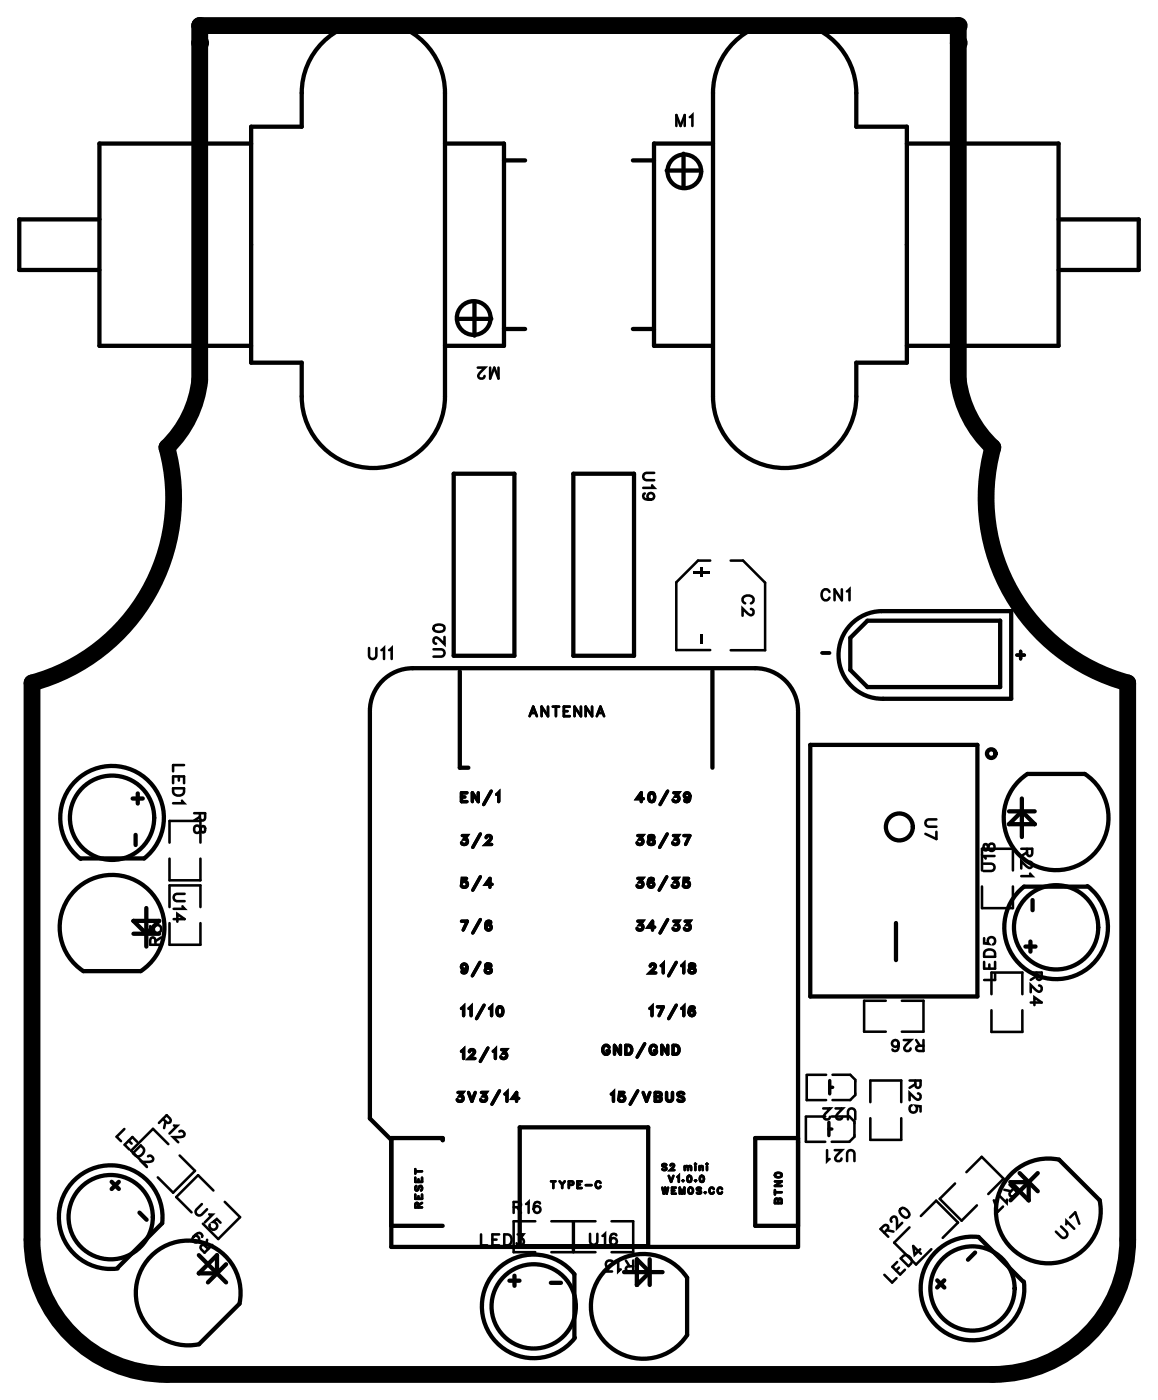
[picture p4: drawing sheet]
<svg xmlns="http://www.w3.org/2000/svg" width="69mm" height="83mm" viewBox="0 0 69 83" stroke-linecap="round" stroke-linejoin="round" font-family="sans-serif">
<path d="M11.8 1.5h45v21a6.6 6.6 0 0 0 2.1 4 11.4 11.4 0 0 0 8 14v33a8 8 0 0 1-8 8h-49a8 8 0 0 1-8-8v-33a11.4 11.4 0 0 0 8-14 6.5 6.5 0 0 0 1.9-4z" fill="none" stroke="#000" stroke-width="1"/>
<g fill="#000">
<path d="M41.6 33.7h.1v.5h-.1zM41.6 37.6h.1v.6h-.1zM41.2 33.9h.9v.1h-.9z"/>
<circle cx="11.8" cy="2.5" r=".5"/>
<circle cx="11.8" cy="1.5" r=".5"/>
<circle cx="56.8" cy="1.5" r=".5"/>
<circle cx="56.8" cy="2.5" r=".5"/>
</g>
<g fill="none" stroke="#000" stroke-width=".15">
<path d="M40.1 7.5v-.7l.3 .7 .2-.7v.7M40.9 6.9l.2-.1v.7M21.9 38.4v.5l.2 .2 .2-.1v-.6M22.6 38.6l.2-.2v.7M23.1 38.6l.1-.2v.7M25.7 38.5h.5l.2 .2-.1 .2-.6 .1M25.7 37.1a.32 .32 0 0 1 .4-.1 .32 .32 0 0 1 .2 .4 .32 .32 0 0 1-.4 .1 .32 .32 0 0 1-.2-.4zM26.4 37.8v.4l-.6-.4-.1 .3 .2 .1M28.3 21.8h.5l-.4 .5 .2 .2 .1-.2M29.1 21.8v.7l.2-.7 .3 .7v-.7M38.3 29.3h-.1a.32 .32 0 0 0 .2 .4 .32 .32 0 0 0 .4-.2 .2 .2 0 0 0-.2-.3 .2 .2 0 0 0-.2 .2 .2 .2 0 0 0 .2 .2M38.7 28.8l.1 .1h-.6"/>
<path d="M38.8 28.1h-.5l-.1 .1 .1 .3h.5M42.1 33.3h-.7l-1.3 1.2v4.1h2M43.3 33.3h.8l1.3 1.3v4h-2.1M44.2 35.8a.24 .24 0 0 1-.1-.3 .24 .24 0 0 1 .2-.2h.2a.24 .24 0 0 1 .2 .2 .24 .24 0 0 1-.2 .3M44.5 36.1l.2 .2-.1 .2-.5-.4v.4M49.2 35.1a.24 .24 0 0 0-.3-.1 .24 .24 0 0 0-.2 .2v.2a.24 .24 0 0 0 .2 .2 .24 .24 0 0 0 .3-.1M49.9 35v.6l-.4-.6v.6M50.2 35.1l.2-.1v.6M8.9 54.9v.4h.3a.23 .23 0 0 1 0-.4 .23 .23 0 0 1 .3 .1 .23 .23 0 0 1-.1 .3M9.2 56.1v-.4l-.2-.1-.1 .2v.3h.7M9.6 55.6l-.4 .2M10.1 50v-1.3h1.8v1.3"/>
<path d="M10.1 50.9v1.3h1.8v-1.3M10.1 53.8v-1.3h1.8v1.3M10.1 54.8v1.3h1.8v-1.3M10.3 46.8h.6v.2a.35 .35 0 0 1-.3 .2 .35 .35 0 0 1-.3-.2zM10.3 46.5v-.4h.6v.4M10.3 54.5h.7l-.5-.3v.5M10.6 46.1v.2M10.8 47.5l.1 .2h-.6M10.8 53.8l.2 .1h-.7M10.9 45.4h-.6v.4M11 53h-.5l-.2 .2 .1 .2 .6 .1M11.5 48.2h.7l-.1 .4h-.2v-.4"/>
<path d="M11.5 49a.27 .27 0 0 1 .4 .1 .27 .27 0 0 1 .1 .3h.1l.1-.1-.1-.3h-.1a.27 .27 0 0 1-.1 .3 .27 .27 0 0 1-.4 .1zM11.9 48.5l-.4 .2M31.4 42.5l.2-.6 .2 .6M31.5 42.3h.3M32.5 41.9v.6l-.4-.6v.6M32.8 41.9h.4M33 41.9v.6M33.5 42.2h.2M33.8 41.9h-.3v.6h.3M34.5 41.9v.6l-.4-.6v.6M35.1 41.9v.6l-.4-.6v.6M35.4 42.5l.2-.6 .2 .6"/>
<path d="M35.5 42.3h.3M52.5 59.4h-1.2v1.8h1.2M53.5 59.4h1.3v1.8h-1.3M55.5 48.6h-.4l-.2 .2 .1 .2h.5M55.5 49.4v.4l-.6-.3M58.3 51.6v-1.2h1.8v1.2M58.3 52.6v1.3h1.8v-1.3M58.3 51.2h.5l.2 .2-.1 .2-.6 .1M58.4 50.1v.3h.2a.27 .27 0 0 1 .1-.3 .27 .27 0 0 1 .3 0v.3a.27 .27 0 0 1-.3 0 .27 .27 0 0 1-.1-.3zM58.4 55.7v.3h.3a.23 .23 0 0 1 0-.3 .23 .23 0 0 1 .3 0 .23 .23 0 0 1-.1 .3M58.4 57.1v.4h.6v-.4M58.5 56.4l.1-.1 .3 .1 .1 .4h-.6z"/>
<path d="M58.7 57.2v.3M58.8 59v-1.3h1.9v1.3M58.8 59.9v1.3h1.9v-1.3M59 50.8h-.7l.2 .1M59 57.8v.3h-.6M60.6 50.4h.6v.2l-.1 .2-.1-.1-.1-.3M60.9 50.6l-.3 .2M61.1 51.1l.1 .1-.1 .3-.5-.4v.4M61.1 51.8l.1 .2h-.6M61.1 57.7h.7l-.1 .4h-.2v-.4M61.1 59.5h.7l-.4-.3v.4M61.5 57.9l-.4 .2"/>
<path d="M61.6 58.5l.2 .1-.1 .2-.6-.4v.5M7.4 67l-.5 .4 .3 .3M7.6 67.7l.2 .2M7.9 68.4l.5-.4 .1 .1a.35 .35 0 0 1-.1 .4 .35 .35 0 0 1-.4 .1zM8.1 67.7l-.2-.2-.5 .4 .3 .3M8.8 68.6h.2l.1 .2-.7 .1 .3 .3M9.7 66.4l.3 .2h.1v-.2l-.2-.2-.5 .4M9.8 66.5l-.1 .4M10 67.9l-.9-.9-1.3 1.3 .9 .9M10.3 66.8h.2l-.4 .5M10.6 67.1h.2l.1 .1v.2l-.6 .1 .3 .3M10.7 68.6l.9 .9-1.3 1.3-.9-.9"/>
<path d="M11.5 73.4a.2 .2 0 0 1 .3 0 .2 .2 0 0 1-.2 .3 .2 .2 0 0 1-.2-.2l.1-.1a.31 .31 0 0 1 .5-.2v.2M12 71.4l-.4 .5 .1 .2h.3l.3-.4M12.3 73.6l-.1 .3M12.4 72l.2 .1-.5 .4M12.6 73.9l-.5 .4-.2-.3 .2-.1 .3 .2M12.7 70.6l-.9-.9-1.3 1.3 .9 .9M13.1 72.5l-.2-.2-.3 .2a.23 .23 0 0 1 .3 .2 .23 .23 0 0 1-.3 .3 .23 .23 0 0 1-.2-.3M13.3 71.3l.9 .9-1.3 1.3-.9-.9M24.6 70.9v.2h.4v-.2M24.6 69.4v.2M24.6 69.9v.2h.4v-.2M24.6 69.5h.4"/>
<path d="M24.7 70.4v.2l.3-.2v.2M24.8 71.6v-.2h-.1l-.1 .2h.4M24.8 70v.1M24.8 71v.1M25 71.4l-.2 .1M28.5 73.2v.7h.4M29.2 73.5h.3M29.6 73.2h-.4v.7h.4M29.9 73.2h.2a.35 .35 0 0 1 .3 .4 .35 .35 0 0 1-.3 .3h-.2zM30.5 71.6h.3l.1-.2-.4-.1v.7M30.7 71.6l.2 .4M30.7 73.2h.3l-.1 .3a.22 .22 0 0 1 .1 .3 .22 .22 0 0 1-.4 0"/>
<path d="M31.2 71.4l.2-.1v.7M31.8 72.5h-1.3v1.8h1.3M32 71.4v-.1a.32 .32 0 0 0-.4 .3 .32 .32 0 0 0 .2 .4 .2 .2 0 0 0 .3-.2 .2 .2 0 0 0-.2-.2 .2 .2 0 0 0-.2 .1M32.7 70.1h.3M32.7 72.5h1.3v1.8h-1.3M32.8 70.1v.4M33.2 70.1l.2 .2v.2M33.5 70.1l-.1 .2M33.7 70.3h.3v-.2h-.3v.4M34.3 70.3h.1M34.5 70.1h-.2v.4h.2M34.8 70.3h.3"/>
<path d="M35 73.2v.5l.2 .2 .2-.1v-.6M35.3 72.5h-1.3v1.8h1.3M35.6 70.2a.15 .15 0 0 0-.1-.1 .15 .15 0 0 0-.2 .1v.1a.15 .15 0 0 0 .2 .2 .15 .15 0 0 0 .1-.1M35.7 73.3l.2-.1v.7M36.3 72.5h1.3v1.8h-1.3M36.4 74.9a.22 .22 0 0 0-.4-.1 .22 .22 0 0 0 .2 .4l-.2 .2h.3M36.6 73.3l-.1-.1a.32 .32 0 0 0-.3 .3 .32 .32 0 0 0 .2 .4 .2 .2 0 0 0 .2-.2 .2 .2 0 0 0-.2-.2 .2 .2 0 0 0-.2 .1M36.7 74.8v.6l.1-.1M37.1 74.8l.2 .3M37.6 74.8v.6h-.4v-.2l.4-.1M39.3 70.5l.1 .3 .1-.3v.3l.1-.3M39.5 69.1h-.2l.2 .3h-.2"/>
<path d="M39.7 69.8l.1 .3 .1-.3M39.8 69.1h.1h.1l-.2 .3h.2M39.9 70.6h.1M40.1 70.5h-.2v.3h.2M40.2 69.8h.1v.3M40.3 70.8v-.3l.2 .3 .1-.3v.3M40.5 70h.1M40.6 69.2h.2v.2M40.6 69.2v.2M40.8 69.2h.2v.2M41.2 69.1h.1M41.3 70h.1"/>
<path d="M41.2 69.2v.2M41.5 69.2h.2v.2M41.5 69.2v.2M41.6 70.5h-.3l.3 .2-.1 .1h-.2M41.8 70.7h.1M41.9 69.1h.1M41.9 69.2v.2M42.3 70.5a.13 .13 0 0 0-.1 0 .13 .13 0 0 0-.1 .1v.1a.13 .13 0 0 0 .1 .1 .13 .13 0 0 0 .1-.1M42.8 70.5a.13 .13 0 0 0-.1 0 .13 .13 0 0 0-.1 .1v.1a.13 .13 0 0 0 .1 .1 .13 .13 0 0 0 .1-.1M46 70.1h.4l-.4 .3h.4M46 70.7h.4M46 70.6v.3"/>
<path d="M46.2 71.2l-.2-.1v.3h.4l-.1-.3-.1 .1v.2M47.8 66.3v1.4h1.2M47.8 66.2h1.2M48.8 65.8h.5l-.4 .5 .2 .1 .1-.1M49 63.8h-1.1v1.5h1.1M49.1 68.2v.7l.1-.1M49.3 66.2h1.1l.3 .3v.9l-.3 .3h-1.1M49.4 63.8h1l.3 .3v.9l-.3 .3h-1M49.5 68.2h.5l-.5 .6 .3 .1 .1-.2M49.6 65.8h.4l-.4 .5 .2 .1 .2-.1M50.3 68.9v-.5l.1-.2 .3 .1v.6M50.3 66.4v-.5l.2-.1 .2 .1v.5"/>
<path d="M51.6 65.4v-1.3h1.9v1.3M51.6 66.3v1.3h1.9v-1.3M52.5 73.1l.2-.2-.1-.2h-.2l-.2 .2 .5 .5M52.5 75.6l.4 .5 .3-.3M52.6 73l.4 .1M52.9 72.5v-.2l.2-.1 .1 .7 .3-.3M53.2 74.9l-.3 .3 .5 .4 .3-.3M53.3 61.9a.2 .2 0 0 1-.3 .2 .2 .2 0 0 1 0-.3 .2 .2 0 0 1 .3 0v.1a.31 .31 0 0 1-.2 .5l-.2-.1M53.3 75.2l-.1 .2M53.4 71.7a.35 .35 0 0 1 .4 .1 .35 .35 0 0 1 .1 .4 .35 .35 0 0 1-.4-.1 .35 .35 0 0 1-.1-.4zM53.6 74.5a.35 .35 0 0 1 .4 .1 .35 .35 0 0 1 0 .4l-.1 .1-.5-.4zM53.6 61.7h.4l-.4 .5 .3 .2 .1-.2"/>
<path d="M54 72.8l-1 .9 1.3 1.3 1-.9M54 64.1h.6v.4h-.3v-.4M54.1 65.6a.23 .23 0 0 0-.1 .3 .23 .23 0 0 0 .3 .1 .23 .23 0 0 0 0-.4h.3v.3M54.3 64.3l-.3 .2M54.4 61.7l.2 .3M54.5 64.9l.1 .1-.1 .2-.5-.4v.5M54.6 74.1l-.3 .3-.1-.5 .4 .5M54.6 72.1l.9-.9 1.3 1.3-.9 .9M54.8 61.7v.7h-.3l-.1-.2v-.1l.4-.1M56.7 70.2l-1 .9 1.3 1.3 1-.9M57.3 69.5l.9-.9 1.3 1.3-.9 .9M59 71.2l.2 .7 .3-.3"/>
<path d="M59.3 70.9l.4 .5v-.2M59.6 70.6l.4 .1M59.9 70.3l.4 .4-.3 .3-.1-.2 .2-.3M62.9 72.8l.4 .4-.1 .2h-.2l-.4-.3M63.2 72.6l.1-.2 .4 .5M63.5 72.2l.3-.3 .2 .7"/>
<circle cx="40.9" cy="69.9" r=".16"/>
<circle cx="41" cy="70.6" r=".16"/>
<circle cx="41.6" cy="69.9" r=".16"/>
<circle cx="46.2" cy="69.7" r=".18"/>
</g>
<g fill="none" stroke="#000" stroke-width=".2">
<path d="M48.8 38.7h.4M60.3 38.9h.5M60.5 38.6v.5M27.4 59.8l.1-.1v.6M27.4 54.7h.3l-.2 .5M27.4 47.3h.2M27.4 49.6h.3l-.1 .2a.17 .17 0 0 1 .1 .3 .17 .17 0 0 1-.3-.1M27.7 52.1h-.3v.2a.19 .19 0 0 1 .3 0 .19 .19 0 0 1-.1 .3 .19 .19 0 0 1-.2-.1M27.7 57.4a.16 .16 0 0 1-.2 .1 .16 .16 0 0 1-.1-.2 .16 .16 0 0 1 .3 0l-.1 .4-.2-.1M27.7 47h-.3v.6h.3M27.8 59.8l.1-.1v.6M28.4 47v.6l-.4-.6v.6"/>
<path d="M28.5 57.1l-.5 .8M28.5 54.6l-.5 .8M28.5 52l-.5 .8M28.5 49.5l-.5 .8M28.7 59.6l-.4 .8M28.8 57.2v.2l.3 .1a.18 .18 0 0 1-.1 .2 .18 .18 0 0 1-.2-.2l.3-.2v-.1zM28.8 49.7l.1-.1 .2 .1-.3 .4h.4M29 59.8l.2-.1v.6M29.1 54.7a.24 .24 0 0 0-.3 .2 .24 .24 0 0 0 .3 .3 .16 .16 0 0 0 0-.3 .16 .16 0 0 0-.3 .1M29.1 46.9l-.4 .8M29.2 52.5h-.4l.3-.4v.5M29.5 47.1l.1-.1v.6"/>
<path d="M29.6 59.8a.24 .24 0 0 1 .2 .2 .24 .24 0 0 1-.2 .2l-.1-.2zM37.8 54.7h.3l-.1 .2a.17 .17 0 0 1 .1 .2 .17 .17 0 0 1-.3 0M37.8 52.1h.3l-.1 .2a.17 .17 0 0 1 .1 .3 .17 .17 0 0 1-.3-.1M37.8 49.6h.3l-.1 .2a.17 .17 0 0 1 .1 .3 .17 .17 0 0 1-.3-.1M38.2 47.4h-.4l.2-.4v.6M38.5 49.6v.2l.3 .1a.18 .18 0 0 1-.2 .2 .18 .18 0 0 1-.1-.2l.3-.2v-.1zM38.6 59.8l.1-.1v.6M38.6 47.1a.24 .24 0 0 1 .2 .2 .24 .24 0 0 1-.2 .2l-.1-.2zM38.6 57.3l.1-.1 .2 .1-.3 .4h.3M38.8 52.2l-.1-.1a.24 .24 0 0 0-.2 .3 .24 .24 0 0 0 .2 .2 .16 .16 0 0 0 0-.3 .16 .16 0 0 0-.2 .2M38.8 55h-.3l.2-.3v.5M39 59.7h.3l-.2 .6"/>
<path d="M39.2 57.3l.1-.1v.5M39.6 52l-.5 .8M39.6 49.5l-.5 .8M39.6 54.6l-.4 .8M39.6 46.9l-.4 .8M39.9 52.1h.3l-.1 .2a.17 .17 0 0 1 .1 .3 .17 .17 0 0 1-.3-.1M40 49.6h.2l-.1 .2a.17 .17 0 0 1 .1 .3 .17 .17 0 0 1-.3-.1M40 54.7h.3l-.2 .2a.17 .17 0 0 1 .1 .2 .17 .17 0 0 1-.3 0M40 47h.3l-.2 .2a.17 .17 0 0 1 .1 .3 .17 .17 0 0 1-.3 0M40.1 57.1l-.4 .8M40.1 59.6l-.4 .8M40.4 57.3l.2-.1v.5"/>
<path d="M40.4 59.8l.2-.1v.6M40.6 49.6h.3l-.2 .5M40.6 54.7h.3l-.1 .2a.17 .17 0 0 1 .1 .2 .17 .17 0 0 1-.3 0M40.8 52.1h-.2v.2a.19 .19 0 0 1 .3 0 .19 .19 0 0 1-.1 .3 .19 .19 0 0 1-.3-.1M40.9 47.2a.16 .16 0 0 1-.2 .2 .16 .16 0 0 1-.1-.3 .16 .16 0 0 1 .3 0l-.1 .4h-.2M40.9 57.2v.2l.3 .1a.18 .18 0 0 1-.1 .2 .18 .18 0 0 1-.2-.2l.3-.2v-.1zM41.2 59.8a.24 .24 0 0 0-.3 .2 .24 .24 0 0 0 .2 .2 .16 .16 0 0 0 0-.2 .16 .16 0 0 0-.2 .1M27.2 64.8h.2l-.1 .2a.17 .17 0 0 1 .1 .3 .17 .17 0 0 1-.3-.1M27.4 62.4l.1-.1v.5M27.8 64.8l.2 .5 .2-.5M27.8 62.4l.1-.1 .2 .1-.3 .4h.4M28.6 64.8h.2l-.1 .2a.17 .17 0 0 1 .1 .3 .17 .17 0 0 1-.3-.1"/>
<path d="M28.9 62.2l-.4 .8M29.3 62.4l.1-.1v.5M29.6 64.7l-.4 .8M29.8 62.3h.2l-.1 .2a.17 .17 0 0 1 .1 .3 .17 .17 0 0 1-.3-.1M30 64.9l.1-.1v.5M30.8 65.2h-.4l.2-.4v.5M36.1 62.1a.19 .19 0 0 0-.2-.1 .19 .19 0 0 0-.1 .2v.1a.19 .19 0 0 0 .1 .3 .19 .19 0 0 0 .2-.3h-.1M36.3 64.9l.1-.1v.5M36.8 62v.5l-.3-.5v.5M37 64.8h-.2l-.1 .2a.19 .19 0 0 1 .3 0 .19 .19 0 0 1 0 .3 .19 .19 0 0 1-.3-.1M37.1 62h.2a.28 .28 0 0 1 .2 .3 .28 .28 0 0 1-.2 .2h-.2zM37.8 64.7l-.4 .8"/>
<path d="M38.2 64.8l.2 .5 .2-.5M38.2 61.9l-.4 .8M38.9 65.1h.3v.1l-.1 .1h-.2v-.5l.3 .1v.1l-.1 .1M38.9 62.1a.19 .19 0 0 0-.2-.1 .19 .19 0 0 0-.1 .2v.1a.19 .19 0 0 0 .2 .3 .19 .19 0 0 0 .1-.3h-.1M39.5 64.8v.4l.2 .1h.2v-.5M39.6 62v.5l-.3-.5v.5M39.9 62h.2a.28 .28 0 0 1 .2 .3 .28 .28 0 0 1-.2 .2h-.2zM40.6 64.9l-.2-.1-.2 .1 .1 .1 .3 .2-.2 .1h-.2M49.2 66.6v.8M49.2 67h.1M49.2 64.1v.8M49.2 64.5h.2"/>
</g>
<g fill="none" stroke="#000" stroke-width=".25">
<path d="M5.9 13h-4.8v3h4.8M14.9 8.5h-9v12h9M19.4 2.3a4.2 4.2 0 0 1 4.5-.6 4.2 4.2 0 0 1 2.5 3.8v18a4.3 4.3 0 0 1-4.3 4.3 4.3 4.3 0 0 1-4.2-4.3v-2h-3v-14h3v-2a4.2 4.2 0 0 1 1.5-3.2zM26.4 8.5h3.5v12h-3.5M27.1 18.9h2M28.1 17.9v2M29.9 19.5h1.3M29.9 9.5h1.3M37.5 19.5h1.3M37.5 9.5h1.3M39.5 10.1h2M40.5 9.1v2"/>
<path d="M42.3 8.5h-3.5v12h3.5M43.8 2.3a4.2 4.2 0 0 1 4.5-.6 4.2 4.2 0 0 1 2.5 3.8v2h3v14h-3v2a4.3 4.3 0 0 1-4.3 4.3 4.3 4.3 0 0 1-4.2-4.3v-18a4.2 4.2 0 0 1 1.5-3.2zM53.8 8.5h9v12h-9M62.8 13h4.8v3h-4.8M24.5 39.6a2.54 2.54 0 0 0-2.6 2.6M24.5 39.6h20.3a2.54 2.54 0 0 1 2.5 2.6M26.9 28.1h3.6v10.8h-3.6zM27.3 39.8v5.7h.5M34 28.1h3.6v10.8h-3.6zM42.3 39.8v5.7M50.4 37.8l1.1-1h7.8v4h-7.8l-1.1-1.1zM50.7 36.9l.5-.4 .5-.2h.6h7.7v5.2h-7.6a2.6 2.6 0 0 1-2.5-1.7 2.6 2.6 0 0 1 .8-2.9z"/>
<path d="M4.5 52.8a3.1 3.1 0 0 1 4.6 .3 3.1 3.1 0 0 1-.8 4.5h-3.4a3.1 3.1 0 0 1-.4-4.8zM4.8 50.9h3.8a3.1 3.1 0 0 0 .3-4.5 3.1 3.1 0 0 0-4.5 .1 3.1 3.1 0 0 0 .4 4.5M7.9 47.4h.6M7.9 55.4h1.5M7.9 54.6h1.5l-.7 .8zM7.9 54.6h.1M8 49.5v.6M8.2 47.1v.6M8.7 53.9v2.3M21.9 42.2v24.2l1.3 1.2M47.3 42.2v31.8h-24.1v-6.5h3.1v.1M48.1 44.2h9.9v14.9h-9.9z"/>
<path d="M53.2 54.8v2.2M59.9 48.1h1.5M60.5 46.3l.5-.4h3.4a3.1 3.1 0 0 1 .7 4.5 3.1 3.1 0 0 1-4.5 .5 3.1 3.1 0 0 1-.1-4.6zM60.6 47.4v2.3M60.6 48.1l-.7 .8h1.5M60.6 48.1l.8 .8M60.8 56.2h.6M61.1 55.9v.6M61.3 53.4v.6M61.4 48.9h.1M64.5 52.6a3.1 3.1 0 0 1 .4 4.5 3.1 3.1 0 0 1-4.5 0 3.1 3.1 0 0 1 .3-4.5h3.8M6.6 70.1l.4 .4"/>
<path d="M7 75.2l2.6-2.6a3.1 3.1 0 0 0-2.9-3.5 3.1 3.1 0 0 0-3.2 3.3 3.1 3.1 0 0 0 3.5 2.9M7 70.1l-.4 .4M8.3 71.9l.4 .5M11.8 74.5l1.6 1.6M11.8 75.5l1.1-1v1zM11.8 75.5h.1M11.8 79.8l2.4-2.4a3.1 3.1 0 0 0-2.8-3.8 3.1 3.1 0 0 0-3.3 3.3 3.1 3.1 0 0 0 3.7 2.9M13.4 75l-1.1 1.1M23.2 72.7h3.1M30.2 76h.6M30.5 75.7v.6M30.8 66.9h7.7v7h-7.7z"/>
<path d="M32.7 76.1h.6M34.1 79.3v-3.7a3.1 3.1 0 0 0-4.5-.3 3.1 3.1 0 0 0 0 4.5 3.1 3.1 0 0 0 4.5-.4M36 75.3a3.1 3.1 0 0 1 4.8 .5v3.4a3.1 3.1 0 0 1-4.6 .7 3.1 3.1 0 0 1-.2-4.6zM37 75.5h2.3M37.8 74.7l.7 .8-.7 .7zM37.8 76.2h.1M38.5 74.7v1.5M47.3 67.5h-2.5v5.2h2.5M55.6 76l.4 .4M56 76l-.4 .4M57.8 74.3l-.4 .4M59.8 69.9a3.1 3.1 0 0 1 3-1.1l2.4 2.4a3.1 3.1 0 0 1-3.8 3.7 3.1 3.1 0 0 1-1.6-5z"/>
<path d="M59.9 70.1h1.1v1.1zM60.5 69.6l1.1 1.1M60.7 76l-2.6-2.6a3.1 3.1 0 0 0-3.5 2.9 3.1 3.1 0 0 0 3.2 3.2 3.1 3.1 0 0 0 2.9-3.5M61 71.2h.1M61.6 69.6l-1.7 1.6"/>
<circle cx="28.1" cy="18.9" r="1"/>
<circle cx="40.6" cy="10.2" r="1"/>
<circle cx="6.6" cy="48.5" r="2.5"/>
<circle cx="53.4" cy="49.1" r=".8"/>
<circle cx="58.8" cy="44.7" r=".26"/>
<circle cx="62.7" cy="55" r="2.5"/>
<circle cx="6.6" cy="72.2" r="2.5"/>
<circle cx="31.7" cy="77.5" r="2.5"/>
<circle cx="57.7" cy="76.4" r="2.5"/>
</g>
<g font-size="1.1" fill="#fff">
<text x="40" y="7.8">M1</text>
<text x="29.6" y="21.5" transform="rotate(-180 29.6 21.5)">M2</text>
<text x="37.9" y="28" transform="rotate(90 37.9 28)">U19</text>
<text x="43.8" y="35.3" transform="rotate(90 43.8 35.3)">C2</text>
<text x="48.7" y="35.9">CN1</text>
<text x="21.8" y="39.4">U11</text>
<text x="26.7" y="39" transform="rotate(-90 26.7 39)">U20</text>
<text x="10" y="45.3" transform="rotate(90 10 45.3)">LED1</text>
<text x="10" y="53" transform="rotate(90 10 53)">U14</text>
<text x="11.2" y="48.2" transform="rotate(90 11.2 48.2)">R8</text>
<text x="54.6" y="48.5" transform="rotate(90 54.6 48.5)">U7</text>
<text x="59.3" y="51.8" transform="rotate(-90 59.3 51.8)">U18</text>
<text x="60.3" y="50.3" transform="rotate(90 60.3 50.3)">R21</text>
<text x="9.9" y="56.1" transform="rotate(-90 9.9 56.1)">R5</text>
<text x="59.3" y="58.2" transform="rotate(-90 59.3 58.2)">LED5</text>
<text x="60.9" y="57.6" transform="rotate(90 60.9 57.6)">R24</text>
<text x="50.8" y="65.5" transform="rotate(-180 50.8 65.5)">U22</text>
<text x="53.7" y="64" transform="rotate(90 53.7 64)">R25</text>
<text x="54.9" y="61.4" transform="rotate(-180 54.9 61.4)">R26</text>
<text x="6.7" y="67.6" transform="rotate(45 6.7 67.6)">LED2</text>
<text x="9.2" y="66.8" transform="rotate(45 9.2 66.8)">R12</text>
<text x="50.8" y="67.9" transform="rotate(-180 50.8 67.9)">U21</text>
<text x="59.7" y="70" transform="rotate(135 59.7 70)">R17</text>
<text x="11.3" y="72" transform="rotate(45 11.3 72)">U15</text>
<text x="12.9" y="73.7" transform="rotate(-135 12.9 73.7)">R9</text>
<text x="28.5" y="74.2">LED3</text>
<text x="30.4" y="72.3">R16</text>
<text x="34.9" y="74.1">U16</text>
<text x="37.6" y="74.5" transform="rotate(-180 37.6 74.5)">R13</text>
<text x="52.8" y="73.6" transform="rotate(-45 52.8 73.6)">R20</text>
<text x="53.1" y="76.4" transform="rotate(-45 53.1 76.4)">LED4</text>
<text x="63.3" y="73.8" transform="rotate(-45 63.3 73.8)">U17</text>
</g>
<g font-size="1" fill="#fff">
<text x="60.2" y="39.4">+</text>
<text x="27.3" y="47.8">EN/1</text>
<text x="31.3" y="42.8">ANTENNA</text>
<text x="37.7" y="47.8">40/39</text>
<text x="27.3" y="52.9">5/4</text>
<text x="27.3" y="50.4">3/2</text>
<text x="37.7" y="52.9">36/35</text>
<text x="37.7" y="50.4">38/37</text>
<text x="27.3" y="58">9/8</text>
<text x="27.3" y="55.5">7/6</text>
<text x="37.7" y="55.5">34/33</text>
<text x="38.5" y="58">21/18</text>
<text x="27" y="65.6">3V3/14</text>
<text x="27.3" y="63.1">12/13</text>
<text x="27.3" y="60.5">11/10</text>
<text x="35.7" y="62.8">GND/GND</text>
<text x="36.2" y="65.6">15/VBUS</text>
<text x="38.5" y="60.5">17/16</text>
</g>
<g font-size=".8" fill="#fff">
<text x="25.2" y="71.7" transform="rotate(-90 25.2 71.7)">RESET</text>
<text x="32.6" y="70.7">TYPE-C</text>
<text x="46.6" y="71.5" transform="rotate(-90 46.6 71.5)">BTN0</text>
</g>
<g font-size=".7" fill="#fff">
<text x="39.2" y="69.6">S2 mini</text>
<text x="39.2" y="71">WEMOS.CC</text>
<text x="39.4" y="70.3">V1.0.0</text>
</g>
</svg>
